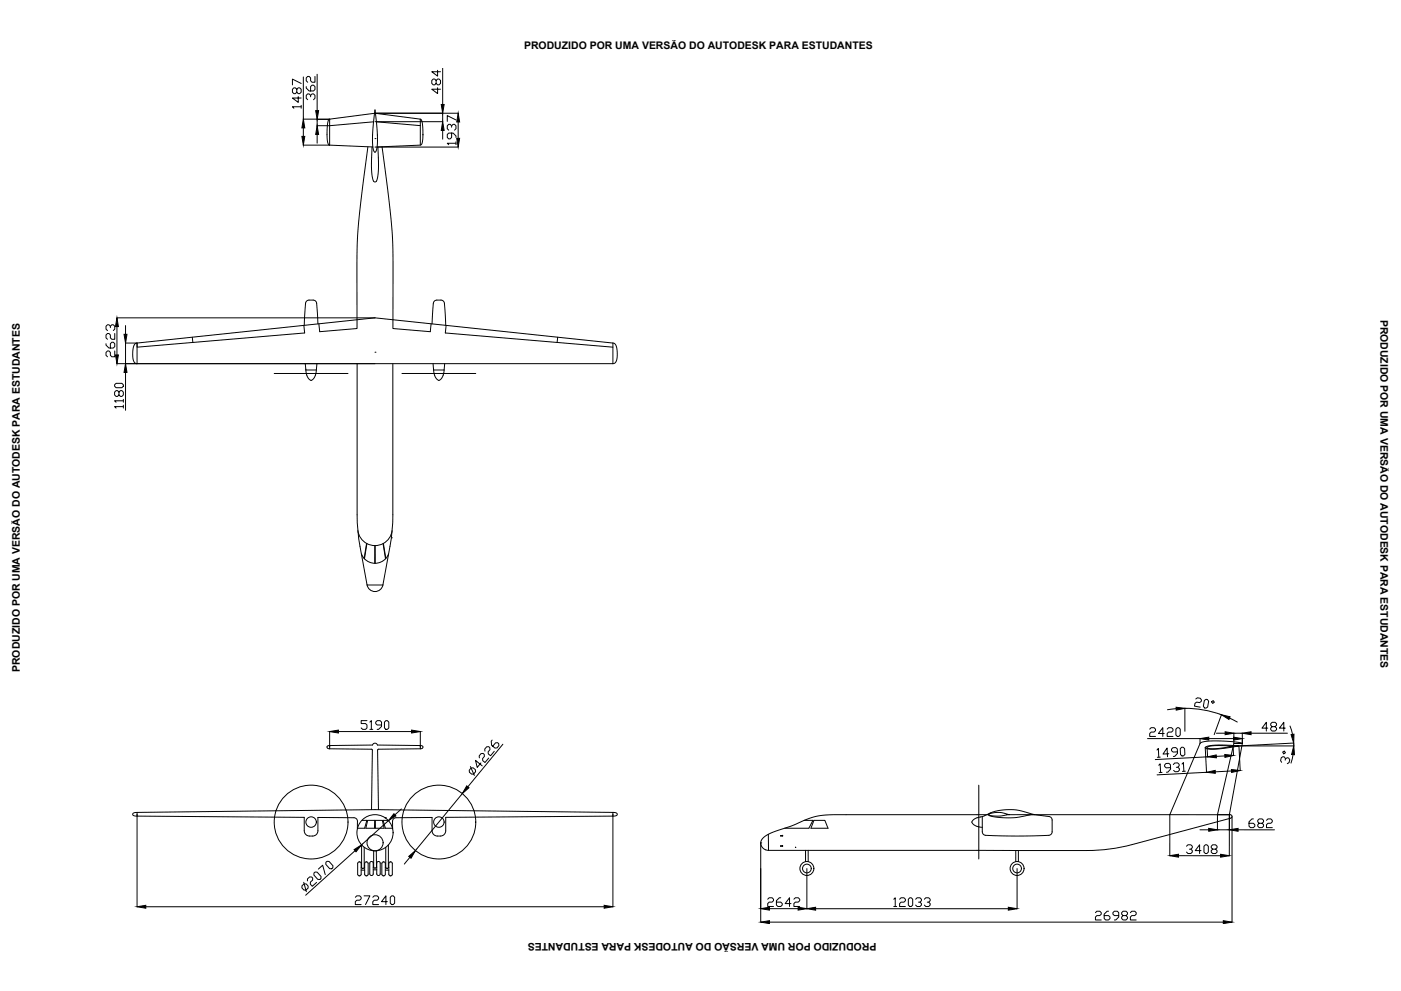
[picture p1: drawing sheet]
<svg xmlns="http://www.w3.org/2000/svg" width="594mm" height="420mm" viewBox="0 0 594 420" stroke-linecap="round" stroke-linejoin="round" font-family="sans-serif">
<!-- layer: 0 -->
<g fill="none" stroke="#000" stroke-width=".42">
<path d="M125.9 37.9l.6-.7h.6l.6 .7v1.2l-.6 .6h-.6l-.6-.6v-1.2l-.7-.7h-.6l-.6 .7v1.2l.6 .6h.6l.7-.6M127.7 35.4l-3.7-1.9v2.5M128.6 32.6v17.9h11.2l-.3 .1a19.4 19.4 0 0 0-.1 10.7l.4 .2M129.9 36.7v.6l1.2 1.3h1.8l.7-.6v-1.3l-.7-.6h-.6l-.6 .6v1.9M133.6 32.4v2.5h-1.3l-.6-.6v-1.3l-.6-.6h-.6l-.6 .6v1.3l.6 .6M134.5 31.5v15.4M184.9 34.1l.7-.6h.6l.6 .6v1.3l-.6 .6h-.6l-.7-.6v-1.3l-.6-.6h-.6l-.6 .6v1.3l.6 .6h.6l.6-.6M185.6 37.2v2.5l-2.5-1.9h3.7M185.6 29.8v2.5l-2.5-1.9h3.7M187.7 28.9v15.4M126.5 40.9v2.5l-2.5-1.8h3.7M127.7 45.3h-3.7l.6 .6"/>
<path d="M127.7 44.7v1.2M128.6 54.2v3.6M131.7 41v-.6l-.6-.6h-.6l-.6 .6v1.3l.6 .6M131.7 40.4l.6-.6h.6l.7 .6v1.3l-.7 .6M134.5 50.6v2.7h5.3l18.6-1.7M134.5 57v3.7M158 57.1v.2M158.8 48l-19 2.5v11M159 46.6a58.2 58.2 0 0 1 .7 16.8l-.1 .2a.66 .66 0 0 1-.6 .9 .66 .66 0 0 1-.6-.9 50.9 50.9 0 0 1 .6-16.8zM159 58.8h.1M159 48h35.3M159.2 48l19 2.5v11"/>
<path d="M159.6 51.6l18.6 1.7M160 57.1v.2M178.2 50.5l.5 .4 .4 1.4 .2 4.9M179.3 57.1l-.2 3.3-.8 1.1-18.4 .8M187.7 48v3.6h-28.7M187.7 55.3v3.7M191.5 56.4v1.9l-.6 .6h-.6l-.6-.6v-1.3l.6-.6h1.8l1.3 1.2v.7M191.5 53.9v-.6l-.6-.6h-.6l-.6 .6v1.3l.6 .6M191.5 53.3l.6-.6h.6l.7 .6v1.3l-.7 .6M193.4 50.9l-3.7-1.9v2.5M194.3 51.7v7M128.6 61.5h11.2"/>
<path d="M139.8 61.5l18.3 .8M156 62.2l-1.2 9.1a256.5 256.5 0 0 0-3.5 45.8l.1 22.2-15.8 1.3-.4-3.3M157.8 62.3l-.3 8.3 .4 4.4a1.79 1.79 0 0 0 1.4 2.1l.7-1.5 .5-3.7-.3-9.6M159 62.4h35.3M162 62.2l1.2 9.1a257.7 257.7 0 0 1 3.5 45.8l-.1 22.2 15.9 1.3 .3-3.3M193.4 60.7h-3.7l.6 .7M193.4 60.1v1.3M46.8 138.9v-.6l-.6-.6h-.6l-.6 .6v1.2l.6 .7M46.8 138.3l.6-.6h.6l.7 .6v1.2l-.7 .7M49.6 134.8h109.4M49.6 138.5v12M53.2 138v3.7"/>
<path d="M128.8 138l.4 3.2-71.1 6v-1.8M134.8 137.3l-.6-9.2-1-.8-2.2-.1-1.1 .6-.3 .8-.6 9.3M159 134.8l-100.9 10.6M159 134.8l100.9 10.6M183.2 137.3l.7-9.2 .9-.8 2.2-.1 1.1 .6 .3 .8 .6 9.3M189.2 138l-.4 3.2 71.1 6M45 145.7v.6l1.2 1.3h1.8l.7-.7v-1.2l-.7-.6h-.6l-.6 .6v1.9M48.7 148.8v2.5h-1.3l-.6-.7v-1.2l-.6-.6h-.6l-.6 .6v1.2l.6 .7M48.7 141.4v2.5h-1.3l-.6-.7v-1.2l-.6-.6h-.6l-.6 .6v1.2l.6 .7M49.6 154.2h109.4M53.2 157.9v16M58.1 145.4h-4.9v8.8"/>
<path d="M58.1 154.2h201.8M58.1 145.4l-.8 .4a8.6 8.6 0 0 0 0 8.1l.8 .3M58.1 145.4v8.8M81.5 143l.3 2.2M116.3 158.3h31.3M129.5 154.2l.2 2.4M129.7 156.5v.4M129.7 156.9a4.6 4.6 0 0 0 2 4.3h.4a4.6 4.6 0 0 0 2-4.3M129.7 156.9h4.4M134.4 154.2l-.3 2.7M151.4 154.2l.1 67.7 .9 8.5 3.3 17.6h6.7l3.6-20.8 .6-8.9v-64.1M159 149.3h.1"/>
<path d="M170.4 158.3h31.3M183.6 154.2l.3 2.4M183.8 156.5l.1 .4M183.9 156.9a4.7 4.7 0 0 0 2 4.3h.4a4.6 4.6 0 0 0 2-4.3M183.9 156.9h4.4M188.6 154.2l-.3 2.7M236.5 143l-.3 2.2M259.9 145.4l.7 .2a8.5 8.5 0 0 1 .1 8.3l-.8 .3M259.9 145.4v8.8M48.6 163.1l.6-.6h2.5l.6 .6v.7l-.6 .6h-2.5l-.6-.6zM50.4 166.2l.7-.6h.6l.6 .6v1.3l-.6 .6h-.6l-.7-.6v-1.3l-.6-.6h-.6l-.6 .6v1.3l.6 .6h.6l.6-.6M52.3 172.4h-3.7l.6 .6"/>
<path d="M52.3 169.9h-3.7l.6 .7M52.3 169.3v1.3M52.3 171.8v1.2M151.7 225a7.3 7.3 0 0 0 3.8 5.4l-1.1 6.4M153.3 234.8l1.1 2M155.6 230.5l3.3 .8v7.5l-2.7-.6-1.6-1.3zM159.1 231.3l3.3-.8 1.1 6.4-1.7 1.3-2.7 .6zM164.8 234.8l-1.2 2M165.9 228h.1M166.3 225a7.3 7.3 0 0 1-3.7 5.4l1 6.4M155.7 248a3.4 3.4 0 0 0 3.3 2.8 3.4 3.4 0 0 0 3.4-2.8M507 296.3l.8-.5 1.2 .3 .5 .7-.1 .6-.7 .5-1.3-.2-.7 .5-.2 1.2 2.4 .4"/>
<path d="M510.7 297l.7-.5 .6 .1 .5 .7-.4 2.5-.7 .4-.6-.1-.5-.7zM513.7 297.5l.8-.5 .4 .7-.7 .5zM139.8 317.5l18 .3-.3 25.5M139.8 317.5a.77 .77 0 0 1-1.1-.7 .77 .77 0 0 1 1.1-.7l18.1-.2 .4-.6 .7-.2 .7 .2 .4 .6 18.1 .2a.77 .77 0 0 1 1.1 .7 .77 .77 0 0 1-1.1 .7M139.8 310.2v7.3M143.5 310.2h31M155.6 305.5h-2.5v1.3h1.9l.6 .6v1.2l-.6 .6h-1.2l-.7-.6M156.8 306.2l.7-.7v3.7M156.8 309.2h1.3M161.8 307.4h-1.9l-.6-.6v-.6l.6-.7h1.3l.6 .7v1.8l-1.3 1.2h-.6M163.6 305.5h.6l.7 .7v2.4l-.7 .6h-.6l-.6-.6v-2.4zM178.2 317.5l-18 .3 .3 25.5"/>
<path d="M178.2 310.2v7.3M205.6 318.5l-.1-.9 .8-1h.9l.5 .3 .1 .9-.8 1 .1 .8 .9 .8 1.6-1.9M208.7 313.8l-.4 .5 .2 1.7 1.4 1.2 .9-.1 .7-1v-.8l-.5-.4-.9 .1-1.2 1.4M213.2 315.5l-14.8 18.1M486.6 313.2h22.3v2M487.5 309.1l.6-.6h1.3l.6 .6v.7l-.6 .6h-1.3l-.6 .6v1.2h2.5M490.6 318l.6-.7 .2 3.7M493.7 311h-2.5l1.9-2.5v3.7M494.9 309.1l.6-.6h1.3l.6 .6v.7l-.6 .6h-1.3l-.6 .6v1.2h2.5M495.6 319.6l-2.4 .1 1.7-2.6 .2 3.7M498.6 309.1l.6-.6h.7l.6 .6v2.5l-.6 .6h-.7l-.6-.6zM498.7 300.5l-3.6 .4"/>
<path d="M499.3 318.8l-1.9 .1-.6-.6v-.6l.5-.7 1.3-.1 .6 .6 .1 1.9-1.1 1.3h-.7M501 316.8h.7l.6 .6 .1 2.4-.5 .7h-.7l-.6-.6-.1-2.4zM502.4 300.3v9.7M502.4 300.3l7.9 .7 7.6 2-3 8.5M511.1 317l.5 10.4-20.9 1.1M511.2 316.8a14 14 0 0 1 7.7-.9l6.5 .4a35.1 35.1 0 0 1-13.8 1.1l-.5-.3zM511.8 317l.3 3.9-22.2 1.1M512.6 313.2h10.5M515.8 310.9h3.7M521.4 304.5l3.3 1.6M522.9 316.7l-6.6 28.7-.1 6.4h5.1M523.2 315.2v-4.3h3.6v4.3"/>
<path d="M525.4 316.3l-2.5 .1a24.7 24.7 0 0 1-10.9 .8v-.5a25.6 25.6 0 0 1 10.9-.3l.2 3.9M525.4 316.3l.5 10.4M525.4 316.3l23.2-1.3v1.3h-22.9M526.8 315.2l-1.8-.5-5.2-.4h-7.8a4.4 4.4 0 0 0-3.1 .9l-12.9 30.2v17.4M526.8 315.2h-3.6l-.2 .9M526.8 315.2l-5.5 30.2v17.4M530.5 310.9h15.4M537.6 308.7h-2.5l1.9-2.5v3.7M539.5 308.1l-.7-.6v-.6l.7-.7h1.2l.6 .7v.6l-.6 .6h-1.2l-.7 .6v.6l.7 .6h1.2l.6-.6v-.6l-.6-.6M543.9 318.9l.7-.5 .5 .8-.8 .4zM545 308.7h-2.5l1.9-2.5v3.7M547 307.8l1.1 3.6"/>
<path d="M548.3 319.9l-.9 3.6M196 336.5l-19.8 24.1M199.5 325l1.7 3.8M199.8 325.6l.8-.1 1 .8 .1 .9-.8 .9-.9 .1-.9-.8-.1-.8zM203.3 321.3l-.1-.8 .8-1 .8-.1 .5 .4 .1 .9-.8 .9 .1 .9 1 .8 1.5-1.9M203.9 323.5l-1.5 1.9-.8-3 2.9 2.3M415 332.9v31.3M491.4 324.5l.5-.7 .2 3.7M492 321l-1.2 .1M492.8 327.5l-1.3 .1M496.4 325.4l-1.9 .2-.6-.6-.1-.7 .6-.6 1.2-.1 .7 .6 .1 1.9-1.2 1.3h-.6M497.5 324.2l.6-.7 1.2-.1 .7 .6v.6l-.6 .7h-.6"/>
<path d="M499.4 325.3l.7 .6v.6l-.6 .6-1.2 .1-.6-.6M501.2 324l.6-.7 .2 3.7M502.6 327h-1.2M519.4 320.5l-3.6 .2M522.2 326.9l-6.9 .3M545 322.3l.1-.6-.5-.7-.6-.2-.7 .5-.3 1.2 .5 .7M545.1 321.7l.7-.5 .6 .2 .5 .7-.3 1.2-.7 .5M58.1 344.4l100.2-1.1 101.6 1.1M58.1 344.4l-.8 .1a.77 .77 0 0 0-1 .7 .77 .77 0 0 0 1 .8h.8M58.1 344.4v1.6M58.1 346l70.9 .5v5.7a3 3 0 0 0 2.4 2.4 3 3 0 0 0 3.1-1.2l.3-1.2v-5.6l15.3 .1 .9 .3 .6 1.2M58.1 345.2v39.3"/>
<path d="M151.6 348.2l-.1 3.1M153.4 347.8h2.2l-1 3.4h-3M154.4 359.2l.2 8.6M155.9 347.8h3l-.1 3.4h-3.7zM159.1 347.8h3l.8 3.4h-3.7zM163.3 346.7h.1M163.6 359.2v8.6M164.6 347.8h-2.1l.9 3.4h3M164.7 358.2v9.6M164.7 347.9l-11.4 10.3v9.6M166.5 348.2v3M166.5 351.2v.3"/>
<path d="M170.2 343l-2.7 2.5M259.9 344.4l.8 .1a.77 .77 0 0 1 1 .7 .77 .77 0 0 1-1 .8h-.8M259.9 344.4v1.6M259.9 346l-70.9 .5v5.7a3 3 0 0 1-2.4 2.4 3 3 0 0 1-3.1-1.2l-.3-1.2v-5.6l-15.3 .1-1.2 .6-.2 .9M259.9 345.2v39.3M322.6 357.4h.1M322.6 357.3v33.7M325.8 353.7l.1 6.8M331.6 358.6l.3 .1h-.3M331.6 354.3h.3l-.3 .1M331.7 358.6l-.8 .1h.8M331.8 354.3h-.8l.8 .1"/>
<path d="M341 347.8h3.7l-1.7 3.4h-10.3M345.1 347.8h4.7l1.3 3.4h-7.2zM416.5 346.2l.1 6.9 .5 .7 .8 .4 13.5 .3 13.3-.3 .9-.4 .5-.7v-5.4M417.5 345.9l-.4 .1a7.1 7.1 0 0 0-4.8 2l-.1 .7a4.6 4.6 0 0 0 4.3 2.1M419.2 345.4h-62.8a34.3 34.3 0 0 0-20 4.5l-7.3 2.4a8.9 8.9 0 0 0-6.5 4.5 3.1 3.1 0 0 0 3.3 3.7M419.3 345.3a9.2 9.2 0 0 1 6.5-.5l2.1 .6a15.4 15.4 0 0 1-8.7 0zM419.3 345.1a23.4 23.4 0 0 1 18.7 .1l.6 .2h-.9a34.5 34.5 0 0 1-18.4 .2zM420.1 344.6l-2.6 1.3M438.6 345.4l6.7 .9 .6 .5 .2 .9M438.6 345.4h-10.7M438.7 345.4h83a.74 .74 0 0 1 .7 .7 .74 .74 0 0 1-.5 .8l-41.8 11.2-8.1 1.7-9.7 .8h-30.5M503.1 358.8l.6-.6h1.3l.6 .6v.6l-.6 .6h-.6"/>
<path d="M508.8 351.8h3.7M511.1 358.2h.7l.6 .6v2.5l-.6 .6h-.7l-.6-.6v-2.5zM522.4 346.2v44.8M525 351.8h15.4M531.5 347.2h-.6l-1.3 1.2v1.9l.6 .6h1.3l.6-.6v-.6l-.6-.7h-1.9M533.9 349l-.6-.6v-.6l.6-.6h1.3l.6 .6v.6l-.6 .6h-1.3l-.6 .7v.6l.6 .6h1.3l.6-.6v-.6l-.6-.7M537 347.8l.7-.6h1.2l.6 .6v.6l-.6 .6h-1.2l-.7 .7v1.2h2.5M128.1 375.5l.9-.8 .8 .1 .9 .9-.1 .9-.9 .8-.9-.1-.8-.9zM128.8 374.1l1.1 3.9M130.4 373.5v-.9l.9-.8h.9l.4 .5v.9l-1 .8v.9l.8 .9 1.8-1.7M133.1 370.1l.5-.4 .9 .1 1.6 1.8v.9l-.5 .4-.8-.1-1.7-1.8zM135 368.5l1.8-1.7 1.1 4"/>
<path d="M138.2 365.6l.4-.4h.9l1.7 1.9-.1 .8-.4 .4h-.9l-1.6-1.8zM150.6 360.7l-21 18.9M151.9 365.6l.6-.2 .6 .4v4.9a.75 .75 0 0 1-.7 .6 .75 .75 0 0 1-.7-.6zM153.1 368.9h1.5M153.1 367.8h.2M153.3 367.8l.6 .6 .5-.6M154.4 379.8h2.4l-1.8 3.7M154.8 365.6l.6-.2 .7 .4v4.9a.74 .74 0 0 1-.7 .6 .74 .74 0 0 1-.8-.6zM157 365.5l.6-.2 .6 .4 .1 4.8a.75 .75 0 0 1-.8 .7 .75 .75 0 0 1-.7-.7zM158.3 368.8h1.5M158.3 367.7h.2M158.5 367.7l.5 .5 .8-.5"/>
<path d="M158.5 360.8v6.9M159.6 360.8l.1 6.9M160 365.5l.6-.2 .6 .4v4.8a.74 .74 0 0 1-.7 .7 .74 .74 0 0 1-.7-.7zM162.1 365.6l.6-.2 .6 .4 .1 4.9a.75 .75 0 0 1-.7 .6 .75 .75 0 0 1-.8-.6zM163.4 368.9h1.5M163.4 367.8h.2M163.6 367.8l.5 .6 .6-.6M164.7 367.8h.2M165.1 365.6l.6-.2 .6 .4 .1 4.9a.74 .74 0 0 1-.8 .6 .74 .74 0 0 1-.7-.6zM173.8 363.5l-2.4 2.8M325.9 360.5l105.9 .1M341.6 360.5v4.8"/>
<path d="M342.1 368.2v17.1M342.7 360.5v4.8M430.7 360.6v4.7M431.3 368.2v17.1M431.8 360.6v4.7M499.7 362.8h17.9M505 360l.6 .6v.7l-.6 .6h-1.3l-.6-.6M509.3 360.6h-2.5l1.9-2.4v3.7M514.2 360l-.6-.6v-.6l.6-.6h1.3l.6 .6v.6l-.6 .6h-1.3l-.6 .6v.7l.6 .6h1.3l.6-.6v-.7l-.6-.6M61.8 384.4h194.4M150.7 380.4l.6-.6h1.2l.6 .6v.7l-.6 .6h-1.2l-.6 .6v1.2h2.4M158.1 380.4l.6-.6h1.2l.6 .6v.7l-.6 .6h-1.2l-.6 .6v1.2h2.4"/>
<path d="M164.2 382.3h-2.4l1.8-2.5v3.7M165.5 380.4l.6-.6h.6l.6 .6v2.5l-.6 .6h-.6l-.6-.6zM325.5 381.2l.7-.6h1.2l.6 .6v.7l-.6 .6h-1.2l-.7 .6v1.2h2.5M326.3 391h192.4M326.3 385.3h12.1M331.1 380.6h-.6l-1.3 1.3v1.8l.7 .6h1.2l.6-.6v-.6l-.6-.6h-1.9M335.4 383.1h-2.5l1.9-2.5v3.7M336.6 381.2l.7-.6h1.2l.6 .6v.7l-.6 .6h-1.2l-.7 .6v1.2h2.5M345.8 385.3h81.8M379 381.3l.6-.7v3.7M379 384.3h1.2M381.5 381.3l.6-.7h1.2l.6 .7v.6l-.6 .6h-1.2l-.6 .6v1.2h2.4"/>
<path d="M385.2 381.3l.6-.7h.6l.6 .7v2.4l-.6 .6h-.6l-.6-.6zM388.3 381.3l.6-.7h1.2l.6 .7v.6l-.6 .6h-.6M390.1 382.5l.6 .6v.6l-.6 .6h-1.2l-.6-.6M392 381.3l.6-.7h1.2l.6 .7v.6l-.6 .6h-.6M393.8 382.5l.6 .6v.6l-.6 .6h-1.2l-.6-.6M464.5 386.9l.6-.6h1.3l.6 .6v.7l-.6 .6h-1.3l-.6 .6v1.2h2.5M470.1 386.3h-.6l-1.3 1.3v1.8l.6 .6h1.3l.6-.6v-.6l-.6-.6h-1.9M474.4 388.2h-1.9l-.6-.6v-.7l.6-.6h1.3l.6 .6v1.9l-1.2 1.2h-.7M476.2 388.2l-.6-.6v-.7l.6-.6h1.3l.6 .6v.7l-.6 .6h-1.3l-.6 .6v.6l.6 .6h1.3l.6-.6v-.6l-.6-.6M479.3 386.9l.6-.6h1.3l.6 .6v.7l-.6 .6h-1.3l-.6 .6v1.2h2.5"/>
<circle cx="131.9" cy="348.5" r="15.6"/>
<circle cx="131.9" cy="348.5" r="2.22"/>
<circle cx="159" cy="353.1" r="7.7"/>
<circle cx="159" cy="357.3" r="3.4"/>
<circle cx="186.1" cy="348.5" r="15.6"/>
<circle cx="186.1" cy="348.5" r="2.22"/>
<circle cx="337.4" cy="359.2" r=".07"/>
<circle cx="342.2" cy="368.2" r="2.96"/>
<circle cx="342.2" cy="368.2" r="1.85"/>
<circle cx="431.3" cy="368.2" r="2.96"/>
<circle cx="431.3" cy="368.2" r="1.85"/>
</g>
<path d="M511.8 317h-.7" fill="none" stroke="#808080" stroke-width=".42"/>
<g fill="#000" stroke="#000" stroke-width=".42">
<path d="M128 57.8h1.2l-.6 3.7zM128.6 50.5l.6 3.7h-1.2zM134.5 53.3l.6 3.7h-1.2zM133.9 46.9h1.2l-.6 3.7zM187.7 51.6l.6 3.7h-1.2zM187.1 44.3h1.2l-.6 3.7zM194.3 48l.6 3.7h-1.2zM193.7 58.7h1.2l-.6 3.7zM49.6 134.8l.6 3.7h-1.2zM49 150.5h1.2l-.6 3.7zM52.6 141.7h1.2l-.6 3.7zM53.2 154.2l.6 3.7h-1.2z"/>
<path d="M498.7 299.8l3.7 .5-3.6 .8zM139.8 310.2l3.7-.7v1.3zM174.5 309.5l3.7 .7-3.7 .6zM508.9 313.2l3.7-.7v1.3zM519.4 319.9l3.7 .4-3.7 .8zM519.5 310.3l3.7 .6-3.7 .6zM517.9 303l3.7 .9-.5 1.1zM523.1 312.5l3.7 .7-3.7 .6zM526.8 310.9l3.7-.6v1.2zM548.6 316.3l.3 3.7-1.2-.1zM547.5 311.4l1.2-.1-.1 3.7zM197.9 333.2l1 .8-2.9 2.5z"/>
<path d="M511.6 327.4l3.7-.8 .1 1.3zM512.1 320.9l3.6-.8 .1 1.2zM522.2 326.3l3.7 .4-3.7 .8zM167 345l.9 .9-3.2 2zM512.5 351.2l3.7 .6-3.7 .6zM521.3 351.8l3.7-.6v1.2zM150.1 360.2l3.2-2-2.3 2.9zM173.3 363.1l2.9-2.5-1.9 3.3zM496 362.8l3.7-.6v1.2zM517.6 362.2l3.7 .6-3.7 .6zM58.1 384.4l3.7-.6v1.3zM256.2 383.8l3.7 .6-3.7 .7z"/>
<path d="M322.6 391l3.7-.7v1.3zM322.6 385.3l3.7-.7v1.3zM338.4 384.6l3.7 .7-3.7 .6zM342.1 385.3l3.7-.6v1.2zM427.6 384.7l3.7 .6-3.7 .6zM518.7 390.3l3.7 .7-3.7 .6z"/>
</g>
<g font-size="4.4">
<text x="222.2" y="20.7">PRODUZIDO POR UMA VERSÃO DO AUTODESK PARA ESTUDANTES</text>
<text x="585.4" y="135.5" transform="rotate(90 585.4 135.5)">PRODUZIDO POR UMA VERSÃO DO AUTODESK PARA ESTUDANTES</text>
<text x="8.4" y="284.9" transform="rotate(-90 8.4 284.9)">PRODUZIDO POR UMA VERSÃO DO AUTODESK PARA ESTUDANTES</text>
<text x="371.6" y="399.7" transform="rotate(-180 371.6 399.7)">PRODUZIDO POR UMA VERSÃO DO AUTODESK PARA ESTUDANTES</text>
</g>
</svg>
